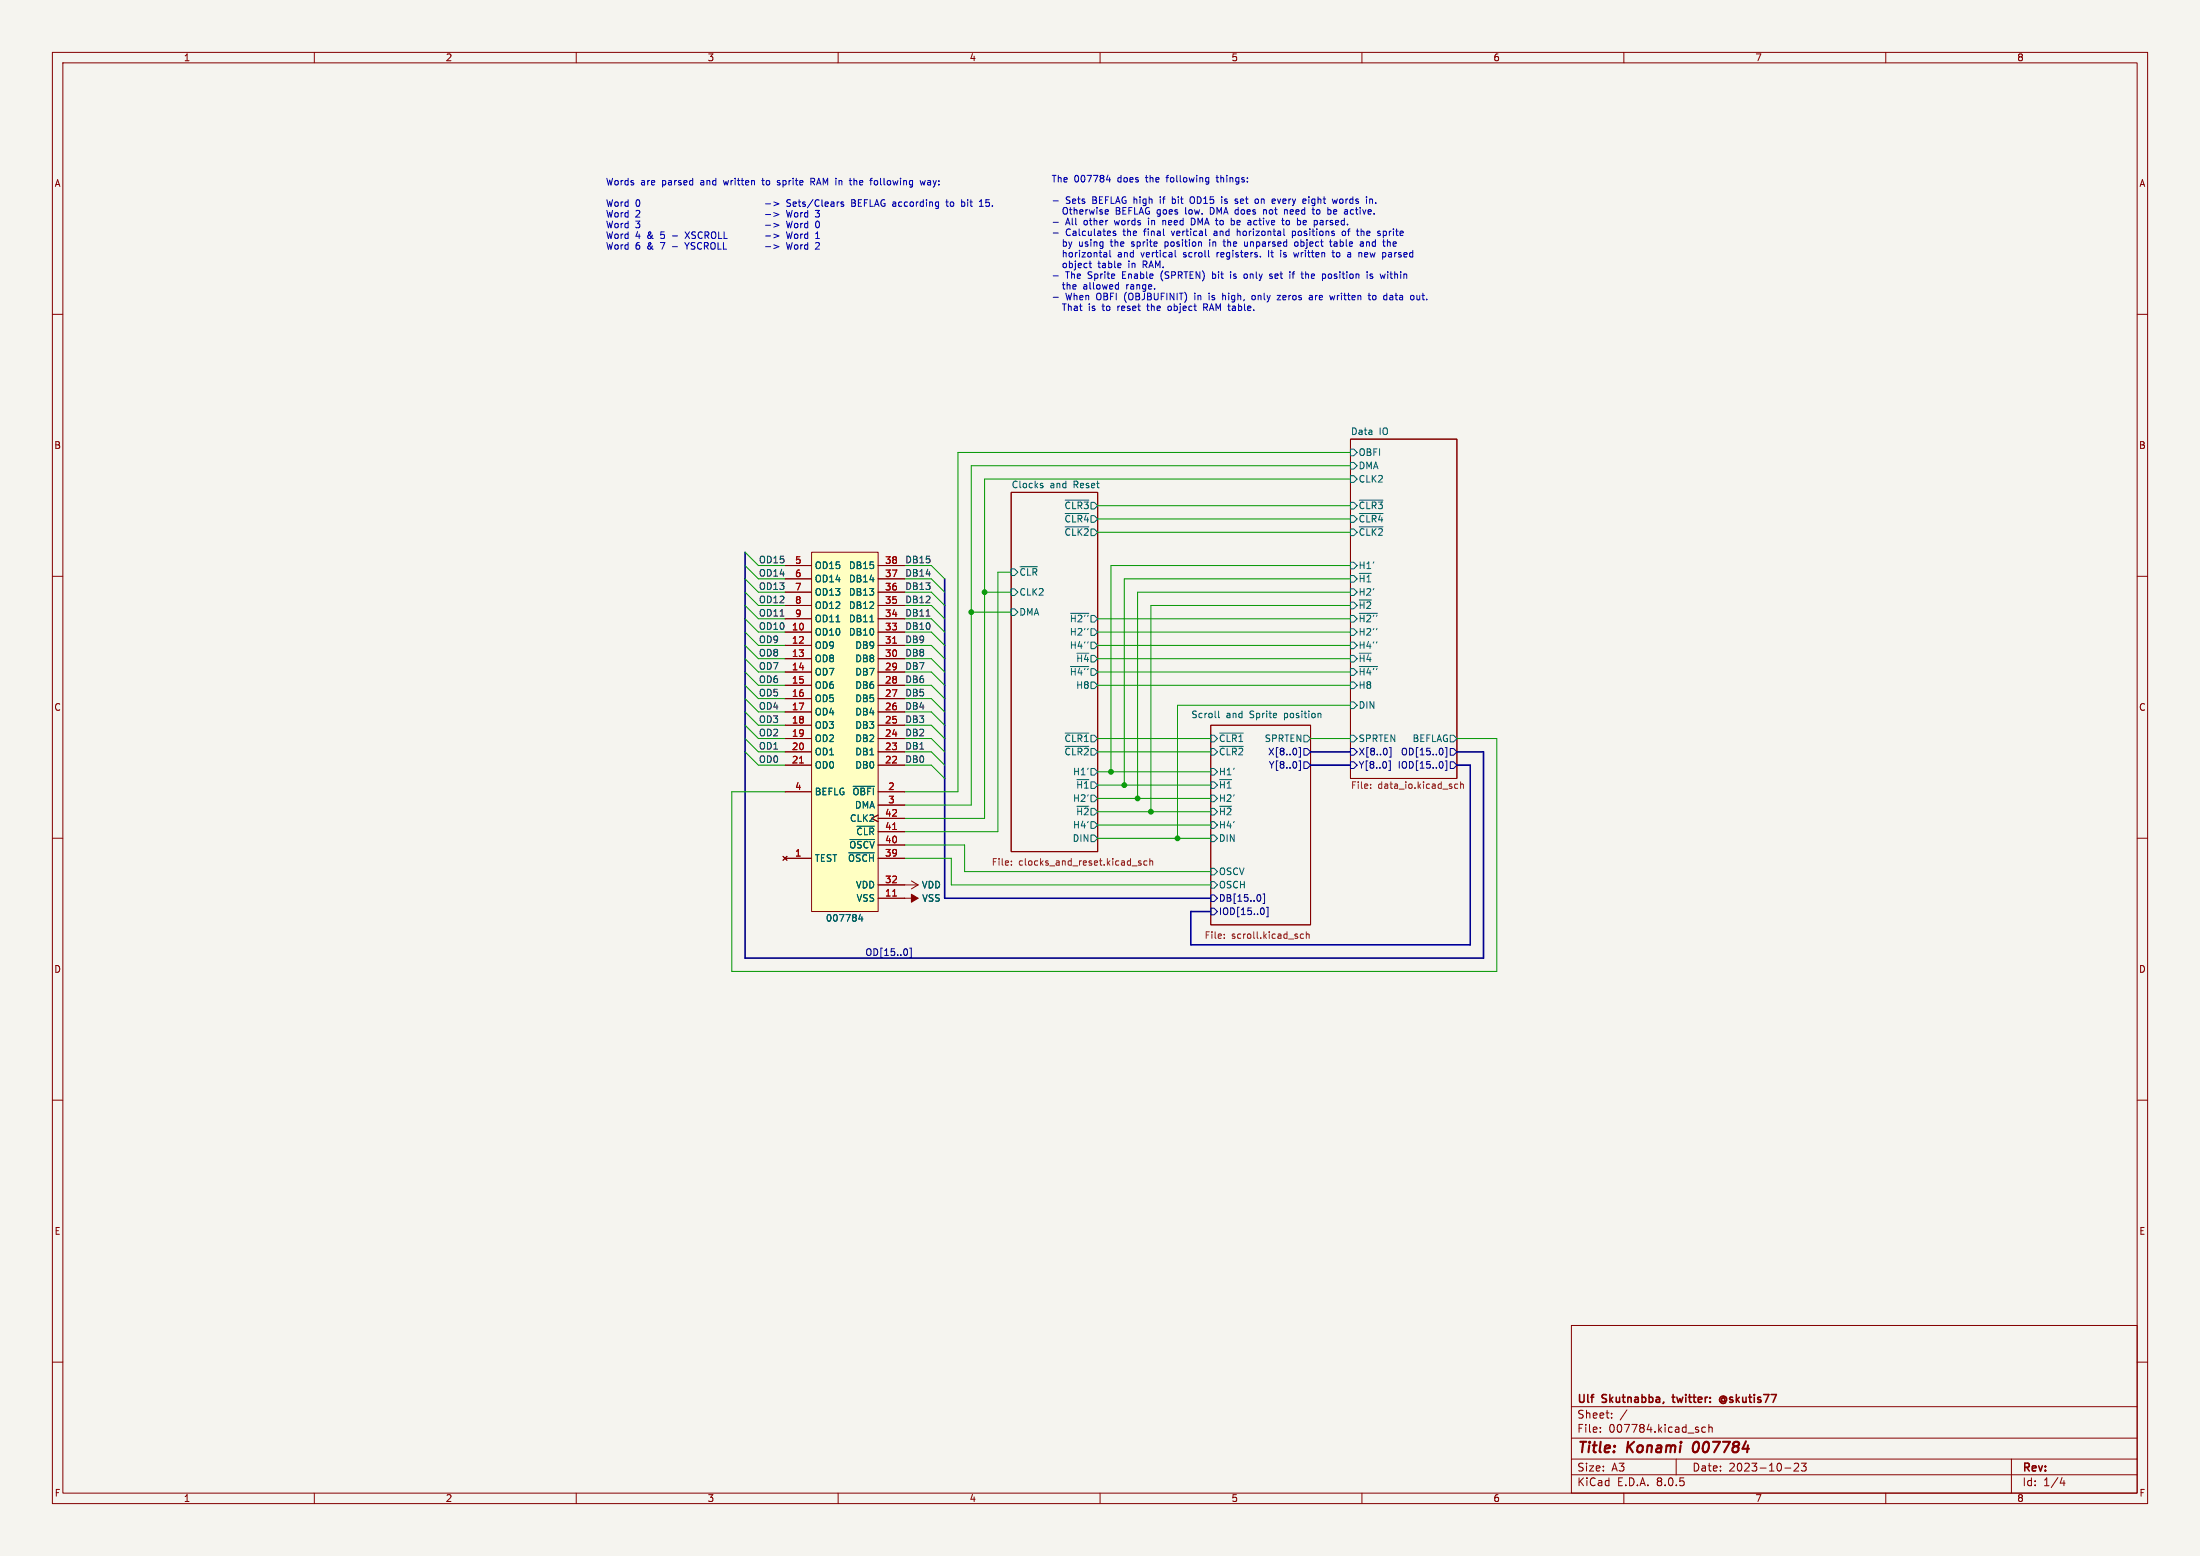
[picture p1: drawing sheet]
<svg xmlns="http://www.w3.org/2000/svg" width="420mm" height="297mm" viewBox="0 0 420 297" stroke-linecap="round" stroke-linejoin="round" font-family="sans-serif">
<path d="M0 0h420v297h-420z" fill="#f5f4ef" stroke="#f5f4ef" stroke-width=".19"/>
<g fill="none" stroke="#840000" stroke-width=".19">
<path d="M10 10h400v277h-400zM12 12h396v273h-396zM60 10v2M110 10v2M160 10v2M210 10v2M260 10v2M310 10v2M360 10v2M10 60h2M408 60h2M193 94h16.5v68.6h-16.5z"/>
<path d="M257.8 83.8h20.3v64.8h-20.3zM10 110h2M408 110h2M231.1 138.4h19.1v38.1h-19.1zM10 160h2M408 160h2M10 210h2M408 210h2M10 260h2M300 253h108v32h-108zM408 260h2M300 278.5h108"/>
<path d="M300 274.5h108M300 268.5h108M305.5 273.2v.2M305.5 272.5v.1M307.7 270.5v.2M307.7 269.8v.1M310.6 269.1l-1.3 1.9M320 278.5v3M325.6 272.5l-.4-.1-.3 .3 .1 .6h.6M326.2 272.5l.2-.1 .4 .1 .1 .9M326.2 271.9v1.5M342.5 279.4l.6-.1 .2 .1 .1 .3-1 1.1h1"/>
<path d="M343.9 279.3h.9l-.5 .6 .4 .1v.6l-.2 .2-.6-.2M384 278.5v6.5M60 285v2M110 285v2M160 285v2M210 285v2M260 285v2M300 281.5h108M310 285v2M340.7 280.2h1.2M360 285v2M393.7 282l-.4 1.1h.9"/>
<path d="M394 282.6v1"/>
</g>
<path d="M323.3 275.6a1.51 1.51 0 0 0 0 1.5" fill="none" stroke="#840000" stroke-width=".4"/>
<path d="M319.2 266.7h.6M329.2 266.9a.36 .36 0 0 0-.5 0 .36 .36 0 0 0 0 .5 .36 .36 0 0 0 .5 .1M329.3 266.5a.71 .71 0 0 0-1 .7 .71 .71 0 0 0 1 .6" fill="none" stroke="#840000" stroke-width=".3"/>
<g fill="none" stroke="#006464" stroke-width=".19">
<path d="M198.8 92.7h.3v.2l-.4 .2M198.8 92.3h.3M203.3 98h4.6M203.3 95.5h4.6M257.8 98.4h.6l.7 .7-.7 .6h-.6zM257.8 90.8h.6l.7 .6-.7 .7h-.6zM257.8 85.7h.6l.7 .7-.7 .6h-.6zM257.8 88.3h.6l.7 .6-.7 .6h-.6zM257.8 95.9h.6l.7 .6-.7 .7h-.6zM259.5 98h4.5M259.5 95.5h4.5M193 108.6h.7l.6 .6-.6 .7h-.7z"/>
<path d="M193 112.4h.7l.6 .6-.6 .7h-.7zM193 116.2h.7l.6 .6-.6 .7h-.7zM194.7 108.2h3.3M203.3 100.6h4.6M204.4 117.1h3.5M207.7 120l-.1 .2M257.8 112.4h.6l.7 .6-.7 .7h-.6zM257.8 107.3h.6l.7 .7-.7 .6h-.6zM257.8 109.9h.6l.7 .6-.7 .6h-.6zM257.8 117.5h.6l.7 .6-.7 .6h-.6zM257.8 114.9h.6l.7 .7-.7 .6h-.6zM257.8 101h.6l.7 .6-.7 .6h-.6z"/>
<path d="M259.5 109.4h2.3M259.5 117.1h3.5M259.5 114.5h2.3M259.5 100.6h4.5M262.9 120l-.1 .2M203.3 139.9h4.6M204.4 127.2h3.5M205.6 124.7h2.3M207.7 122.5l-.1 .2M208.3 120h.6l.6 .7-.6 .6h-.6zM208.3 122.6h.6l.6 .6-.6 .6h-.6zM208.3 130.2h.6l.6 .6-.6 .6h-.6z"/>
<path d="M232.6 135.7v1.1l.2 .2M232.8 139.9h4.6M252 136.1l.2 .2v.7M257.8 125.1h.6l.7 .6-.7 .7h-.6zM257.8 134h.6l.7 .6-.7 .7h-.6zM257.8 122.6h.6l.7 .6-.7 .6h-.6zM257.8 120h.6l.7 .7-.7 .6h-.6zM257.8 127.6h.6l.7 .7-.7 .6h-.6zM257.8 130.2h.6l.7 .6-.7 .6h-.6zM259.5 124.7h2.3M259.5 127.2h3.5M262.9 122.5l-.1 .2"/>
<path d="M203.3 142.5h4.6M205.6 148.8h2.3M205.6 153.9h2.3M208.3 156.8h.6l.6 .7-.6 .6h-.6zM208.3 151.8h.6l.6 .6-.6 .6h-.6zM208.3 146.7h.6l.6 .6-.6 .7h-.6zM208.3 159.4h.6l.6 .6-.6 .7h-.6zM231.1 140.3h.7l.6 .7-.6 .6h-.7zM231.1 149.2h.7l.6 .7-.6 .6h-.7zM231.1 156.8h.7l.6 .7-.6 .6h-.7zM231.1 154.3h.7l.6 .6-.6 .7h-.7zM231.1 159.4h.7l.6 .6-.6 .7h-.7z"/>
<path d="M231.1 142.9h.7l.6 .6-.6 .6h-.7zM231.1 151.8h.7l.6 .6-.6 .6h-.7zM231.1 146.7h.7l.6 .6-.6 .7h-.7zM232.8 148.8h2.3M232.8 153.9h2.3M232.8 142.5h4.6M248.9 140.3h.7l.6 .7-.6 .6h-.7zM257.8 140.3h.6l.7 .7-.7 .6h-.6zM276.9 140.3h.6l.6 .7-.6 .6h-.6zM231.1 168.3h.7l.6 .6-.6 .6h-.7zM231.1 165.7h.7l.6 .7-.6 .6h-.7z"/>
</g>
<g fill="none" stroke="#000084" stroke-width=".19">
<path d="M248 145.2h.3v1.9h-.3M248 142.7h.3v1.8h-.3M248.9 145.4h.7l.6 .7-.6 .6h-.7zM248.9 142.9h.7l.6 .6-.6 .6h-.7zM257.8 142.9h.6l.7 .6-.7 .6h-.6zM257.8 145.4h.6l.7 .7-.7 .6h-.6zM265.1 145.2h.3v1.9h-.3M265.2 142.7h.3v1.8h-.3M275.2 145.4a.79 .79 0 0 1 0 1.2M275.4 142.9l.1 .4-.1 .7M275.9 145.2h.3v1.9h-.3M275.9 142.7h.3v1.8h-.3"/>
<path d="M276.9 142.9h.6l.6 .6-.6 .6h-.6zM276.9 145.4h.6l.6 .7-.6 .6h-.6zM231.1 173.4h.7l.6 .6-.6 .6h-.7zM231.1 170.8h.7l.6 .7-.6 .6h-.7zM240.4 170.8a.79 .79 0 0 1 0 1.2M241.1 170.6h.3v1.9h-.3M241.2 173.4l.1 .4-.1 .7M241.8 173.2h.3v1.8h-.3"/>
</g>
<g fill="none" stroke="#725600" stroke-width=".19">
<path d="M261.7 150.4v.1M261.7 149.7v.1M277.7 150.3l.2 .2 .4-.1M278.3 149.7h-.4l-.2 .2M278.8 149.8l.2-.1h.3l.1 .8M278.8 149.2v1.3M193.1 165v.2M193.1 164.4v.1M216.1 165.3h1M217.8 164.4l-.3-.1-.2 .2 .1 .2 .4 .1v.3h-.5M219 164.4l-.4-.1-.2 .2 .1 .6h.5M219.5 164.4l.2-.1 .3 .1 .1 .8"/>
<path d="M219.5 163.9v1.3M233.7 179v.1M233.7 178.3v.2M248.8 178.3h-.3l-.3 .2 .2 .6h.4M249.4 178.4l.2-.1h.3v.8M249.4 177.9v1.2"/>
</g>
<path d="M154.9 105.4h12.7v68.6h-12.7z" fill="#ffffc2"/>
<g fill="none" stroke="#840000" stroke-width=".19">
<path d="M149.9 118.1h5M149.9 115.6h5M149.9 113h5M149.9 110.5h5M149.9 108h5M154.9 105.4h12.7v68.6h-12.7zM167.6 118.1h5.1M167.6 115.6h5.1M167.6 113h5.1M167.6 110.5h5.1M167.6 108h5.1M149.9 120.7h5"/>
<path d="M149.9 123.2h5M149.9 125.7h5M149.9 128.3h5M149.9 130.8h5M149.9 133.4h5M149.9 135.9h5M149.9 138.4h5M167.6 120.7h5.1M167.6 123.2h5.1M167.6 125.7h5.1M167.6 128.3h5.1M167.6 130.8h5.1"/>
<path d="M167.6 133.4h5.1M167.6 135.9h5.1M167.6 138.4h5.1M149.9 141h5M149.9 151.1h5M149.9 143.5h5M149.9 146.1h5M167.6 155.6l-1.2 .6 1.2 .6M167.6 141h5.1M167.6 151.1h5.1M167.6 143.5h5.1M167.6 146.1h5.1"/>
<path d="M167.6 153.7h5.1M167.6 158.8h5.1M167.6 156.2h5.1M149.5 163.4l.7 .8M149.9 163.8h5M150.2 163.4l-.7 .8M167.6 163.8h5.1M167.6 171.5h7.7M167.6 168.9h7.7M167.6 161.3h5.1M174 168.1l1.3 .8M175.3 168.9l-1.3 .8"/>
</g>
<path d="M170.4 122.8h.7M152.6 145.6h.8M170.4 158.3h.7M170.4 171h.7" fill="none" stroke="#a90000" stroke-width=".19"/>
<path d="M166.1 118.7h.7M162.9 150.1h4M163.6 157.7h3.3M162 162.8h4.9M162.3 160.2h4.6M164.3 174.5l-.3 .9h.7M164.6 175v.8" fill="none" stroke="#006464" stroke-width=".19"/>
<path d="M174 170.7l1.3 .8-1.3 .7z" fill="#840000" stroke="#840000" stroke-width=".19"/>
<path d="M176.8 117.6h.7" fill="none" stroke="#0f0f0f" stroke-width=".19"/>
<path d="M173.1 181.2l.1 .4-.1 .6M173.7 181h.3v1.8h-.3" fill="none" stroke="#000084" stroke-width=".19"/>
<g fill="none" stroke="#0000c2" stroke-width=".19">
<path d="M145.4 34.5h.5M145.6 34l.1 1.2M146.2 38.9h.9M147.7 38.5l1 .4-1 .4M148.4 35.2l.4 .1M148.8 34.5l-.4 .1v.2l.4 .1M155.1 34.7l.4 .6M155.4 34.1l-.6-.1v1.3M155.4 34.6l-.6 .1M161 38.6l-.3-.1-.2 .2 .1 .2 .4 .1v.3h-.5M162.6 38.7h.4M163 34v1.3"/>
<path d="M163 38.1h-.4v1.3h.5M163.2 34.5l-.2 .1M167.3 34.5h-.3l-.1 .2 .1 .5 .3 .1M175.7 34.5l.2 .8 .2-.6 .3 .6 .2-.8M180.6 38.5h.4M180.7 38.1v1.1l.3 .2M183.7 38.5h.2l.3 .3-.1 .5-.4 .1M187 39.4h.7M187.2 38.3l.1-.2v1.3M201.1 38.3h.9M211.5 33.4l-.3 .9h.8M211.8 33.9v.8"/>
<path d="M223.8 37.6v1.2M223.8 38.8h.1M223.9 38h-.1M226.3 39.6v1.1l.2 .2M227.7 37.6a.42 .42 0 0 0-.5 .4v.4a.43 .43 0 0 0 .5 .4M230.4 33.9l.4 .1M230.8 33.9v1l-.3 .3M230.8 34.7h-.4M231.1 39.6v1.3l.4-.1M231.4 39.6l.1 .1M232.1 33.9h.5M232.3 33.5l.1 1.2"/>
<path d="M233.2 37.6v.1M233.2 38v.8M236 38.4l.3 .1v.1l-.2 .2h-.2M236 38h.3M239.8 38h.3l.2 .2-.1 .5-.4 .1M243.9 38l.3 .8M249.9 37.6v.1M249.9 38v.8M255.3 38l-.2 .8-.3-.6M256 38l-.3 .2v.4l.3 .2M261.7 38l.3 .2v.6M262.6 38.7v.1"/>
<path d="M130.7 46.3l.5 .7M130.8 44.3l.8 1.2M131.6 44.3l-.8 1.2M146.2 40.9h.9M146.2 43h.9M147.7 40.6l1 .3-1 .4M147.7 42.6l1 .4-1 .4M150.1 42.2l.3 1.3 .3-.9 .2 .9 .3-1.3M150.1 44.3l.3 1.2 .3-.9 .2 .9 .3-1.2M150.1 46.3l.3 1.3 .3-.9 .2 .9M151.8 42.7l.3-.1 .2 .3v.3l-.2 .3-.3-.1-.1-.2zM152.9 44.7v.8"/>
<path d="M153.2 44.7l-.3 .2M153.2 46.7l-.3 .3M154.2 44.7h-.4l-.2 .2 .1 .6h.5M154.2 44.3v1.2M154.2 46.3v1.3M154.2 46.8l-.4-.1-.2 .3 .1 .5h.5M155.6 41.3l.6 .1M155.7 45.5h.7M155.7 44.6l.4-.3v1.2M155.7 46.4l.5-.1 .2 .4-.8 .9h.8M201.1 42.4h.9M201.1 44.5h.9"/>
<path d="M201.1 52.7h.9M201.1 56.7h.9M207.9 50.3h.5M208.3 51.1h.1M211.1 48.2l.2 .2v.7M211.3 49l-.1 .1M211.3 48.5l-.1 .1M211.4 40l.2 .3-.6 .2M211.5 40.8l-.1 .1M211.9 47.8v1.1l.2 .2M213 44.2l-.3-.1-.2 .2 .1 .2 .4 .1v.3h-.5M213.4 58.4v.9"/>
<path d="M213.6 58.4l-.2 .3M216 46.9l.1 .1M216.2 46.2l-.2 .1 .2 .3M218.2 49.8v1.3M218.2 50.5h.5M218.9 58.4h.5M219.1 58v1.1l.3 .2M222 42.1v.8M222.2 42.1l-.2 .1M222.4 46.2v1.2M222.4 46.9l.4 .1M222.8 46.2h-.4"/>
<path d="M223.5 58.5l-.3-.1-.2 .3 .1 .5h.4M224.4 49l.1 .1M225.9 49l.1 .1M226.1 48.2l-.2 .2 .2 .2M227.4 41.7v1.2h.5M227.7 41.7h.2M229.8 58v1.3M230.1 58.7l.4 .6M230.2 44.9l.1 .1M230.3 58l.2 .2v.4l-.7 .1M230.8 56v.1M230.8 56.4v.8"/>
<path d="M230.9 45.7v.2M230.9 46.2v.8M231.5 51.9v1.2M231.5 53.1h.1M231.6 52.3l-.1 .1M231.9 44.1l-.1 .1M231.9 44.5l-.2 .2 .2 .3M232.3 48.2v.9M232.7 48.2l-.4 .2M233.4 56v1.2M233.5 46.2h.5M233.7 46.9l.3 .1"/>
<path d="M233.8 56.4l-.4 .1M234.9 51.9v.1M234.9 52.3v.8M235.2 42.1h.2l.3 .2-.1 .5-.4 .1M236.2 43.7v1.3M236.6 44.1l-.4 .1M237.5 53l.2 .1h.3M238 52.4l-.3-.1-.2 .1M238.1 46.9l-.3 .1M238.1 46.2v.8M238.7 42.1l.1 .8M238.8 42.9h-.1"/>
<path d="M238.8 42.4h-.1M239.5 56.4h-.3l-.2 .2 .1 .6h.4M241.2 40.1l.2-.1 .3 .1 .1 .8M242.2 47.8v1.3M242.4 52.5l.5 .4-.2 .2h-.3M242.6 48.2h.5M242.9 52.4l-.4-.1-.1 .2M243.8 56.4h.7l-.7 .8h.7M244.7 42.1h.4M244.8 42.7l.3 .2M245 49l.4 .1M245.1 44.9l.2 .1"/>
<path d="M245.2 48.2l-.2 .2 .2 .2M245.4 40l.4 .2v.7M245.9 42.1h-.3l-.1 .2 .1 .5 .3 .1M246.7 52.3h.4M246.7 44.2l.4-.1 .2 .1M246.7 44.1v1.3M247.1 51.9l-.3 .2v1M247.2 46.3l.2-.1 .3 .1 .1 .5-.1 .1-.3 .1-.2-.1zM247.3 44.8l-.2 .2-.4-.1M247.9 48.2l-.2 .9-.3-.7M249.2 42.1h-.2l-.2 .2v.6h.4M249.3 51.9v1.2"/>
<path d="M249.4 42.4l-.6 .1M249.6 52.3l-.3 .1M250 56.4h.5v.8M250 57.2h.5M250.5 56.7l-.5 .1M251.7 40l-.3 .1-.1 .2 .1 .5 .3 .1M252 42.7l.2 .2h.3M252 42.1h.5M252.5 42.4h-.3l-.2 .2M253.8 46.2h.5M253.8 52.3l-.2 .2v.4l.2 .2M254 46.9l.3 .1"/>
<path d="M254.3 48.2h.5M254.5 47.8v1.1l.3 .2M254.7 46.2h.4l.1 .1M254.8 56.4l-.2 .8-.3-.6M255 40h-.2l-.2 .2v.6l.4 .1M255.2 40.3l-.6 .2M255.2 46.5h-.4l-.2 .2 .2 .3 .4-.1M255.6 48.2l-.4 .1-.1 .1 .1 .5 .4 .2M256.3 44.2l.2-.1 .3 .1 .1 .5-.1 .2-.3 .1-.2-.2zM257.8 40.6l.1 .2 .4 .1M258.3 40h-.3l-.2 .3M259.8 43.7v1.3"/>
<path d="M260 44.1l-.2 .1M260.1 46.2l.2 .1v.7M260.3 46.9l-.2 .1M260.3 46.5h-.2M260.7 48.2l.4 .1M260.9 46.2v.8M261 51.9v.1M261 52.3v.8M261.1 49l-.4 .1M261.1 48.5l-.6 .1M261.2 56.4h.5M261.2 46.2l-.3 .1"/>
<path d="M261.4 56v1.1l.3 .1M262 52.4l-.3-.1-.2 .2 .1 .2 .4 .1v.3h-.5M262.6 56.5l-.3-.1-.3 .2 .1 .6h.3l.2-.1M264.1 44.1v1.3M264.1 44.9l.1 .1M264.2 44.1l-.1 .1M264.9 51.9v.1M264.9 52.3v.8M265.2 46.2l.2 .1v.7M265.2 48.2l.5 .2v.7M265.7 49l-.5 .1M265.7 48.5l-.5 .1"/>
<path d="M265.7 56.4h-.4M265.8 56.7h-.3l-.2 .2v.3h.5M270.5 56.4v.8h.4l.1-.1"/>
</g>
<path d="M142.2 105.4v77.5h141v-39.4h-5.1M180.3 110.5v61h50.8M250.2 143.5h7.6M250.2 146.1h7.6M278.1 146.1h2.6v34.2h-53.4v-6.3h3.8" fill="none" stroke="#000084" stroke-width=".3"/>
<g fill="none" stroke="#009600" stroke-width=".19">
<path d="M209.5 96.5h48.3M209.5 99.1h48.3M257.8 86.4h-74.9v64.7h-10.2M257.8 91.4h-69.8v64.8h-15.3M257.8 88.9h-72.4v64.8h-12.7M142.2 110.5l2.6 2.5h5.1M142.2 115.6l2.6 2.5h5.1M142.2 118.1l2.6 2.6h5.1M142.2 108l2.6 2.5h5.1M142.2 113l2.6 2.6h5.1M142.2 105.4l2.6 2.6h5.1M172.7 113h5.1l2.5 2.6"/>
<path d="M172.7 118.1h5.1l2.5 2.6M172.7 110.5h5.1l2.5 2.5M172.7 115.6h5.1l2.5 2.5M172.7 108h5.1l2.5 2.5M185.4 116.8h7.6M188 113h5M193 109.2h-2.5v49.6h-17.8M209.5 118.1h48.3M209.5 101.6h48.3M257.8 113h-40.6v39.4M257.8 110.5h-43.2v39.4M257.8 108h-45.7v39.3"/>
<path d="M257.8 115.6h-38.1v39.3M142.2 138.4l2.6 2.6h5.1M142.2 128.3l2.6 2.5h5.1M142.2 135.9l2.6 2.5h5.1M142.2 130.8l2.6 2.6h5.1M142.2 133.4l2.6 2.5h5.1M142.2 123.2l2.6 2.5h5.1M142.2 120.7l2.6 2.5h5.1M142.2 125.7l2.6 2.6h5.1M172.7 130.8h5.1l2.5 2.6M172.7 120.7h5.1l2.5 2.5M172.7 138.4h5.1l2.5 2.6"/>
<path d="M172.7 133.4h5.1l2.5 2.5M172.7 135.9h5.1l2.5 2.5M172.7 125.7h5.1l2.5 2.6M172.7 123.2h5.1l2.5 2.5M172.7 128.3h5.1l2.5 2.5M209.5 130.8h48.3M209.5 120.7h48.3M209.5 125.7h48.3M209.5 123.2h48.3M209.5 128.3h48.3M257.8 134.6h-33v25.4M142.2 141l2.6 2.5h5.1"/>
<path d="M142.2 143.5l2.6 2.6h5.1M172.7 141h5.1l2.5 2.5M172.7 143.5h5.1l2.5 2.6M172.7 146.1h5.1l2.5 2.5M209.5 149.9h21.6M209.5 141h21.6M209.5 152.4h21.6M209.5 147.3h21.6M209.5 143.5h21.6M209.5 157.5h21.6M209.5 154.9h21.6M250.2 141h7.6"/>
<path d="M278.1 141h7.6v44.4h-146v-34.3h10.2M172.7 161.3h11.4v5.1h47M172.7 163.8h8.9v5.1h49.5M209.5 160h21.6"/>
</g>
<g fill="#009600" stroke="#009600" stroke-width=".19">
<circle cx="224.8" cy="160" r=".46"/>
<circle cx="219.7" cy="154.9" r=".46"/>
<circle cx="214.6" cy="149.9" r=".46"/>
<circle cx="217.2" cy="152.4" r=".46"/>
<circle cx="212.1" cy="147.3" r=".46"/>
<circle cx="185.4" cy="116.8" r=".46"/>
<circle cx="188" cy="113" r=".46"/>
</g>
<g font-size="2.8" fill="#840000">
<text x="301" y="277.9">Title:</text>
<text x="310.6" y="277.9">Konami</text>
<text x="324" y="277.9">007784</text>
</g>
<g font-size="2.1" fill="#840000">
<text x="301" y="268.2">Ulf</text>
<text x="305.9" y="268.2">Skutnabba,</text>
<text x="320" y="268.2">twitter:</text>
<text x="329.6" y="268.2">@skutis77</text>
<text x="301" y="273.7">File:</text>
<text x="301" y="271">Sheet:</text>
<text x="307.1" y="273.7">007784.kicad_sch</text>
<text x="301" y="281.1">Size:</text>
<text x="307.6" y="281.1">A3</text>
<text x="323" y="281.1">Date:</text>
<text x="330" y="281.1">2023-10-23</text>
<text x="386" y="281.3">Rev:</text>
<text x="301" y="283.9">KiCad</text>
<text x="308.7" y="283.9">E.D.A.</text>
<text x="316.3" y="283.9">8.0.5</text>
<text x="386" y="283.9">Id:</text>
<text x="390.1" y="283.9">1/4</text>
</g>
<g font-size="1.8" fill="#840000">
<text x="35" y="11.9">1</text>
<text x="85" y="11.9">2</text>
<text x="135" y="11.9">3</text>
<text x="185" y="11.9">4</text>
<text x="235" y="11.9">5</text>
<text x="285" y="11.9">6</text>
<text x="335" y="11.9">7</text>
<text x="385" y="11.9">8</text>
<text x="10.3" y="35.9">A</text>
<text x="408.3" y="35.9">A</text>
<text x="10.3" y="85.9">B</text>
<text x="408.2" y="85.9">B</text>
<text x="10.3" y="135.9">C</text>
<text x="408.2" y="135.9">C</text>
<text x="10.3" y="185.9">D</text>
<text x="408.2" y="185.9">D</text>
<text x="10.3" y="235.9">E</text>
<text x="408.3" y="235.9">E</text>
<text x="10.3" y="285.9">F</text>
<text x="35" y="286.9">1</text>
<text x="85" y="286.9">2</text>
<text x="135" y="286.9">3</text>
<text x="185" y="286.9">4</text>
<text x="235" y="286.9">5</text>
<text x="285" y="286.9">6</text>
<text x="335" y="286.9">7</text>
<text x="385" y="286.9">8</text>
<text x="408.3" y="285.9">F</text>
</g>
<g font-size="1.8" fill="#0000c2">
<text x="115.6" y="35.5">Words</text>
<text x="122.3" y="35.5">are</text>
<text x="126.5" y="35.5">parsed</text>
<text x="134" y="35.5">and</text>
<text x="138.6" y="35.5">written</text>
<text x="146.2" y="35.5">to</text>
<text x="149.3" y="35.5">sprite</text>
<text x="155.8" y="35.5">RAM in</text>
<text x="163.7" y="35.5">the</text>
<text x="167.9" y="35.5">following</text>
<text x="177.6" y="35.5">way:</text>
<text x="200.7" y="34.9">The</text>
<text x="205" y="34.9">007784</text>
<text x="213.5" y="34.9">does</text>
<text x="219" y="34.9">the</text>
<text x="223.2" y="34.9">following</text>
<text x="232.9" y="34.9">things:</text>
<text x="115.6" y="39.6">Word</text>
<text x="115.6" y="41.6">Word</text>
<text x="121.3" y="39.6">0</text>
<text x="121.3" y="41.6">2</text>
<text x="150.7" y="39.6">Sets/Clears</text>
<text x="150.7" y="41.6">Word</text>
<text x="156.4" y="41.6">3</text>
<text x="163.2" y="39.6">BEFLAG according</text>
<text x="181.8" y="39.6">to</text>
<text x="184.8" y="39.6">bit</text>
<text x="188.5" y="39.6">15.</text>
<text x="203" y="41">Otherwise</text>
<text x="203.4" y="39">Sets</text>
<text x="208.6" y="39">BEFLAG high</text>
<text x="213.3" y="41">BEFLAG goes</text>
<text x="221.9" y="39">if</text>
<text x="224.4" y="39">bit</text>
<text x="227" y="41">low.</text>
<text x="228.1" y="39">OD15</text>
<text x="231.9" y="41">DMA does</text>
<text x="234.3" y="39">is</text>
<text x="237.1" y="39">set</text>
<text x="241.1" y="39">on</text>
<text x="242.4" y="41">not</text>
<text x="244.5" y="39">every</text>
<text x="246.6" y="41">need</text>
<text x="250.6" y="39">eight</text>
<text x="252.3" y="41">to</text>
<text x="255.3" y="41">be</text>
<text x="256.5" y="39">words</text>
<text x="258.7" y="41">active.</text>
<text x="115.6" y="43.6">Word</text>
<text x="115.6" y="45.7">Word</text>
<text x="115.6" y="47.7">Word</text>
<text x="121.3" y="43.6">3</text>
<text x="121.3" y="45.7">4</text>
<text x="121.3" y="47.7">6</text>
<text x="123.7" y="45.7">&amp;</text>
<text x="123.7" y="47.7">&amp;</text>
<text x="126.4" y="45.7">5</text>
<text x="126.4" y="47.7">7</text>
<text x="128.8" y="45.7">-</text>
<text x="128.8" y="47.7">-</text>
<text x="131.5" y="45.7">XSCROLL -&gt;</text>
<text x="131.5" y="47.7">YSCROLL -&gt;</text>
<text x="145.7" y="45.7">Word</text>
<text x="145.7" y="47.7">Word</text>
<text x="151.4" y="45.7">1</text>
<text x="151.4" y="47.7">2</text>
<text x="153.1" y="43.6">Word</text>
<text x="203" y="47.2">by</text>
<text x="203.4" y="43.1">All</text>
<text x="203.4" y="45.1">Calculates</text>
<text x="206.3" y="47.2">using</text>
<text x="207" y="43.1">other</text>
<text x="212.5" y="47.2">the</text>
<text x="213.1" y="43.1">words</text>
<text x="214.6" y="45.1">the</text>
<text x="216.7" y="47.2">sprite</text>
<text x="218.7" y="45.1">final</text>
<text x="219.7" y="43.1">in</text>
<text x="222.6" y="43.1">need</text>
<text x="223.2" y="47.2">position</text>
<text x="224.2" y="45.1">vertical</text>
<text x="228.2" y="43.1">DMA to</text>
<text x="232" y="47.2">in</text>
<text x="232.4" y="45.1">and</text>
<text x="234.9" y="47.2">the</text>
<text x="236.3" y="43.1">be</text>
<text x="237" y="45.1">horizontal</text>
<text x="239" y="47.2">unparsed</text>
<text x="239.7" y="43.1">active</text>
<text x="246.5" y="43.1">to</text>
<text x="247.7" y="45.1">positions</text>
<text x="248.8" y="47.2">object</text>
<text x="249.5" y="43.1">be</text>
<text x="252.9" y="43.1">parsed.</text>
<text x="255.8" y="47.2">table</text>
<text x="257.5" y="45.1">of</text>
<text x="260.5" y="45.1">the</text>
<text x="261.8" y="47.2">and</text>
<text x="264.7" y="45.1">sprite</text>
<text x="266.4" y="47.2">the</text>
<text x="203" y="49.2">horizontal</text>
<text x="203" y="51.3">object</text>
<text x="203.4" y="53.3">The</text>
<text x="207.8" y="53.3">Sprite</text>
<text x="210" y="51.3">table</text>
<text x="213.7" y="49.2">and</text>
<text x="214.5" y="53.3">Enable</text>
<text x="215.9" y="51.3">in</text>
<text x="218.3" y="49.2">vertical</text>
<text x="218.9" y="51.3">RAM.</text>
<text x="222" y="53.3">(SPRTEN)</text>
<text x="226.6" y="49.2">scroll</text>
<text x="232.1" y="53.3">bit</text>
<text x="233.1" y="49.2">registers.</text>
<text x="235.7" y="53.3">is</text>
<text x="238.5" y="53.3">only</text>
<text x="243.2" y="49.2">It</text>
<text x="243.7" y="53.3">set</text>
<text x="245.7" y="49.2">is</text>
<text x="247.7" y="53.3">if</text>
<text x="248.5" y="49.2">written</text>
<text x="250.2" y="53.3">the</text>
<text x="254.3" y="53.3">position</text>
<text x="256.1" y="49.2">to</text>
<text x="259.1" y="49.2">a</text>
<text x="261.5" y="49.2">new</text>
<text x="263" y="53.3">is</text>
<text x="265.8" y="53.3">within</text>
<text x="266.2" y="49.2">parsed</text>
<text x="203" y="55.4">the</text>
<text x="203" y="59.4">That</text>
<text x="203.4" y="57.4">When</text>
<text x="207.1" y="55.4">allowed</text>
<text x="208.2" y="59.4">is</text>
<text x="209.4" y="57.4">OBFI</text>
<text x="211" y="59.4">to</text>
<text x="214" y="59.4">reset</text>
<text x="214.9" y="57.4">(OBJBUFINIT)</text>
<text x="215.5" y="55.4">range.</text>
<text x="219.9" y="59.4">the</text>
<text x="224" y="59.4">object</text>
<text x="228.5" y="57.4">in</text>
<text x="231" y="59.4">RAM table.</text>
<text x="231.4" y="57.4">is</text>
<text x="234.2" y="57.4">high,</text>
<text x="240.1" y="57.4">only</text>
<text x="245.2" y="57.4">zeros</text>
<text x="251.4" y="57.4">are</text>
<text x="255.6" y="57.4">written</text>
<text x="263.2" y="57.4">to</text>
<text x="266.2" y="57.4">data</text>
<text x="271.6" y="57.4">out.</text>
</g>
<g font-size="1.8" fill="#006464">
<text x="257.8" y="83.1">Data</text>
<text x="263.3" y="83.1">IO</text>
<text x="259.3" y="87.2">OBFI</text>
<text x="259.3" y="89.8">DMA</text>
<text x="193" y="93.3">Clocks</text>
<text x="200.4" y="93.3">and</text>
<text x="205.1" y="93.3">Reset</text>
<text x="259.3" y="92.3">CLK2</text>
<text x="203.1" y="99.9">~{CLR4}</text>
<text x="203.1" y="97.4">~{CLR3}</text>
<text x="259.3" y="99.9">~{CLR4}</text>
<text x="259.3" y="97.4">~{CLR3}</text>
<text x="203.1" y="102.5">~{CLK2}</text>
<text x="259.3" y="102.5">~{CLK2}</text>
<text x="155.4" y="108.8">OD15</text>
<text x="155.4" y="111.4">OD14</text>
<text x="155.4" y="113.9">OD13</text>
<text x="162" y="113.9">DB13</text>
<text x="162" y="111.4">DB14</text>
<text x="162" y="108.8">DB15</text>
<text x="194.5" y="110.1">~{CLR}</text>
<text x="194.5" y="113.9">CLK2</text>
<text x="259.3" y="113.9">H2'</text>
<text x="259.3" y="108.8">H1'</text>
<text x="259.3" y="111.4">~{H1}</text>
<text x="155.4" y="116.4">OD12</text>
<text x="155.4" y="119">OD11</text>
<text x="162" y="119">DB11</text>
<text x="162" y="116.4">DB12</text>
<text x="194.5" y="117.7">DMA</text>
<text x="204.1" y="119">~{H2''}</text>
<text x="259.3" y="119">~{H2''}</text>
<text x="259.3" y="116.4">~{H2}</text>
<text x="155.4" y="121.5">OD10</text>
<text x="155.4" y="124.1">OD9</text>
<text x="162" y="121.5">DB10</text>
<text x="163.2" y="124.1">DB9</text>
<text x="204.1" y="121.5">H2''</text>
<text x="204.1" y="124.1">H4''</text>
<text x="259.3" y="124.1">H4''</text>
<text x="259.3" y="121.5">H2''</text>
<text x="155.4" y="126.6">OD8</text>
<text x="155.4" y="129.1">OD7</text>
<text x="155.4" y="131.7">OD6</text>
<text x="163.2" y="131.7">DB6</text>
<text x="163.2" y="129.1">DB7</text>
<text x="163.2" y="126.6">DB8</text>
<text x="204.1" y="129.1">~{H4''}</text>
<text x="205.3" y="126.6">~{H4}</text>
<text x="205.3" y="131.7">H8</text>
<text x="259.3" y="126.6">~{H4}</text>
<text x="259.3" y="129.1">~{H4''}</text>
<text x="259.3" y="131.7">H8</text>
<text x="155.4" y="134.2">OD5</text>
<text x="155.4" y="136.8">OD4</text>
<text x="163.2" y="136.8">DB4</text>
<text x="163.2" y="134.2">DB5</text>
<text x="227.3" y="137.2">Scroll</text>
<text x="234.1" y="137.2">and</text>
<text x="238.7" y="137.2">Sprite</text>
<text x="245.4" y="137.2">position</text>
<text x="259.3" y="135.5">DIN</text>
<text x="155.4" y="139.3">OD3</text>
<text x="155.4" y="141.8">OD2</text>
<text x="163.2" y="141.8">DB2</text>
<text x="163.2" y="139.3">DB3</text>
<text x="203.1" y="141.8">~{CLR1}</text>
<text x="232.6" y="141.8">~{CLR1}</text>
<text x="241.3" y="141.8">SPRTEN</text>
<text x="259.3" y="141.8">SPRTEN</text>
<text x="269.6" y="141.8">BEFLAG</text>
<text x="155.4" y="144.4">OD1</text>
<text x="155.4" y="146.9">OD0</text>
<text x="163.2" y="146.9">DB0</text>
<text x="163.2" y="144.4">DB1</text>
<text x="203.1" y="144.4">~{CLR2}</text>
<text x="204.7" y="148.2">H1'</text>
<text x="232.6" y="144.4">~{CLR2}</text>
<text x="232.6" y="148.2">H1'</text>
<text x="155.4" y="152">BEFLG</text>
<text x="162.6" y="152">~{OBFI}</text>
<text x="163.1" y="154.5">DMA</text>
<text x="204.7" y="153.3">H2'</text>
<text x="205.3" y="155.8">~{H2}</text>
<text x="205.3" y="150.7">~{H1}</text>
<text x="232.6" y="150.7">~{H1}</text>
<text x="232.6" y="155.8">~{H2}</text>
<text x="232.6" y="153.3">H2'</text>
<text x="162.2" y="157.1">CLK2</text>
<text x="163.4" y="159.6">~{CLR}</text>
<text x="204.7" y="160.9">DIN</text>
<text x="204.7" y="158.3">H4'</text>
<text x="232.6" y="158.3">H4'</text>
<text x="232.6" y="160.9">DIN</text>
<text x="155.4" y="164.7">TEST</text>
<text x="161.8" y="164.7">~{OSCH}</text>
<text x="162" y="162.2">~{OSCV}</text>
<text x="232.6" y="167.2">OSCV</text>
<text x="163.3" y="169.8">VDD</text>
<text x="163.4" y="172.3">VSS</text>
<text x="175.9" y="169.8">VDD</text>
<text x="175.9" y="172.3">VSS</text>
<text x="232.6" y="169.8">OSCH</text>
<text x="157.6" y="176.1">007784</text>
</g>
<g font-size="1.8" fill="#0f0f0f">
<text x="144.8" y="107.6">OD15</text>
<text x="172.7" y="107.6">DB15</text>
<text x="144.8" y="112.7">OD13</text>
<text x="144.8" y="110.1">OD14</text>
<text x="172.7" y="112.7">DB13</text>
<text x="172.7" y="110.1">DB14</text>
<text x="144.8" y="115.2">OD12</text>
<text x="144.8" y="117.8">OD11</text>
<text x="172.7" y="115.2">DB12</text>
<text x="172.7" y="117.8">DB11</text>
<text x="144.8" y="122.8">OD9</text>
<text x="144.8" y="120.3">OD10</text>
<text x="144.8" y="125.4">OD8</text>
<text x="172.7" y="125.4">DB8</text>
<text x="172.7" y="120.3">DB10</text>
<text x="172.7" y="122.8">DB9</text>
<text x="144.8" y="130.5">OD6</text>
<text x="144.8" y="127.9">OD7</text>
<text x="172.7" y="127.9">DB7</text>
<text x="172.7" y="130.5">DB6</text>
<text x="144.8" y="133">OD5</text>
<text x="144.8" y="135.5">OD4</text>
<text x="172.7" y="133">DB5</text>
<text x="172.7" y="135.5">DB4</text>
<text x="144.8" y="143.2">OD1</text>
<text x="144.8" y="140.6">OD2</text>
<text x="144.8" y="138.1">OD3</text>
<text x="172.7" y="143.2">DB1</text>
<text x="172.7" y="140.6">DB2</text>
<text x="172.7" y="138.1">DB3</text>
<text x="144.8" y="145.7">OD0</text>
<text x="172.7" y="145.7">DB0</text>
</g>
<g font-size="1.8" fill="#a90000">
<text x="151.7" y="107.7">5</text>
<text x="168.9" y="107.7">38</text>
<text x="151.7" y="110.2">6</text>
<text x="151.7" y="112.8">7</text>
<text x="168.9" y="112.8">36</text>
<text x="168.9" y="110.2">37</text>
<text x="151.7" y="115.3">8</text>
<text x="151.7" y="117.9">9</text>
<text x="168.9" y="117.9">34</text>
<text x="168.9" y="115.3">35</text>
<text x="151.1" y="120.4">10</text>
<text x="151.1" y="122.9">12</text>
<text x="151.1" y="125.5">13</text>
<text x="168.9" y="125.5">30</text>
<text x="168.9" y="122.9">31</text>
<text x="168.9" y="120.4">33</text>
<text x="151.1" y="128">14</text>
<text x="151.1" y="130.6">15</text>
<text x="168.9" y="130.6">28</text>
<text x="168.9" y="128">29</text>
<text x="151.1" y="133.1">16</text>
<text x="151.1" y="135.6">17</text>
<text x="168.9" y="135.6">26</text>
<text x="168.9" y="133.1">27</text>
<text x="151.1" y="138.2">18</text>
<text x="151.1" y="140.7">19</text>
<text x="151.1" y="143.3">20</text>
<text x="168.9" y="143.3">23</text>
<text x="168.9" y="140.7">24</text>
<text x="168.9" y="138.2">25</text>
<text x="151.1" y="145.8">21</text>
<text x="168.9" y="145.8">22</text>
<text x="151.7" y="150.9">4</text>
<text x="168.9" y="156">42</text>
<text x="169.5" y="150.9">2</text>
<text x="169.5" y="153.4">3</text>
<text x="168.9" y="161">40</text>
<text x="168.9" y="158.5">41</text>
<text x="151.7" y="163.6">1</text>
<text x="168.9" y="163.6">39</text>
<text x="168.9" y="171.2">11</text>
<text x="168.9" y="168.7">32</text>
</g>
<g font-size="1.8" fill="#000084">
<text x="242" y="144.4">X[8..0]</text>
<text x="242.1" y="146.9">Y[8..0]</text>
<text x="259.3" y="144.4">X[8..0]</text>
<text x="259.3" y="146.9">Y[8..0]</text>
<text x="266.7" y="146.9">IOD[15..0]</text>
<text x="267.3" y="144.4">OD[15..0]</text>
<text x="232.6" y="172.3">DB[15..0]</text>
<text x="232.6" y="174.9">IOD[15..0]</text>
<text x="165.1" y="182.5">OD[15..0]</text>
</g>
<g font-size="1.8" fill="#725600">
<text x="257.8" y="150.9">File:</text>
<text x="263" y="150.9">data_io.kicad_sch</text>
<text x="189.2" y="165.6">File:</text>
<text x="194.5" y="165.6">clocks_and_reset.kicad_sch</text>
<text x="229.9" y="179.5">File:</text>
<text x="235.1" y="179.5">scroll.kicad_sch</text>
</g>
</svg>
